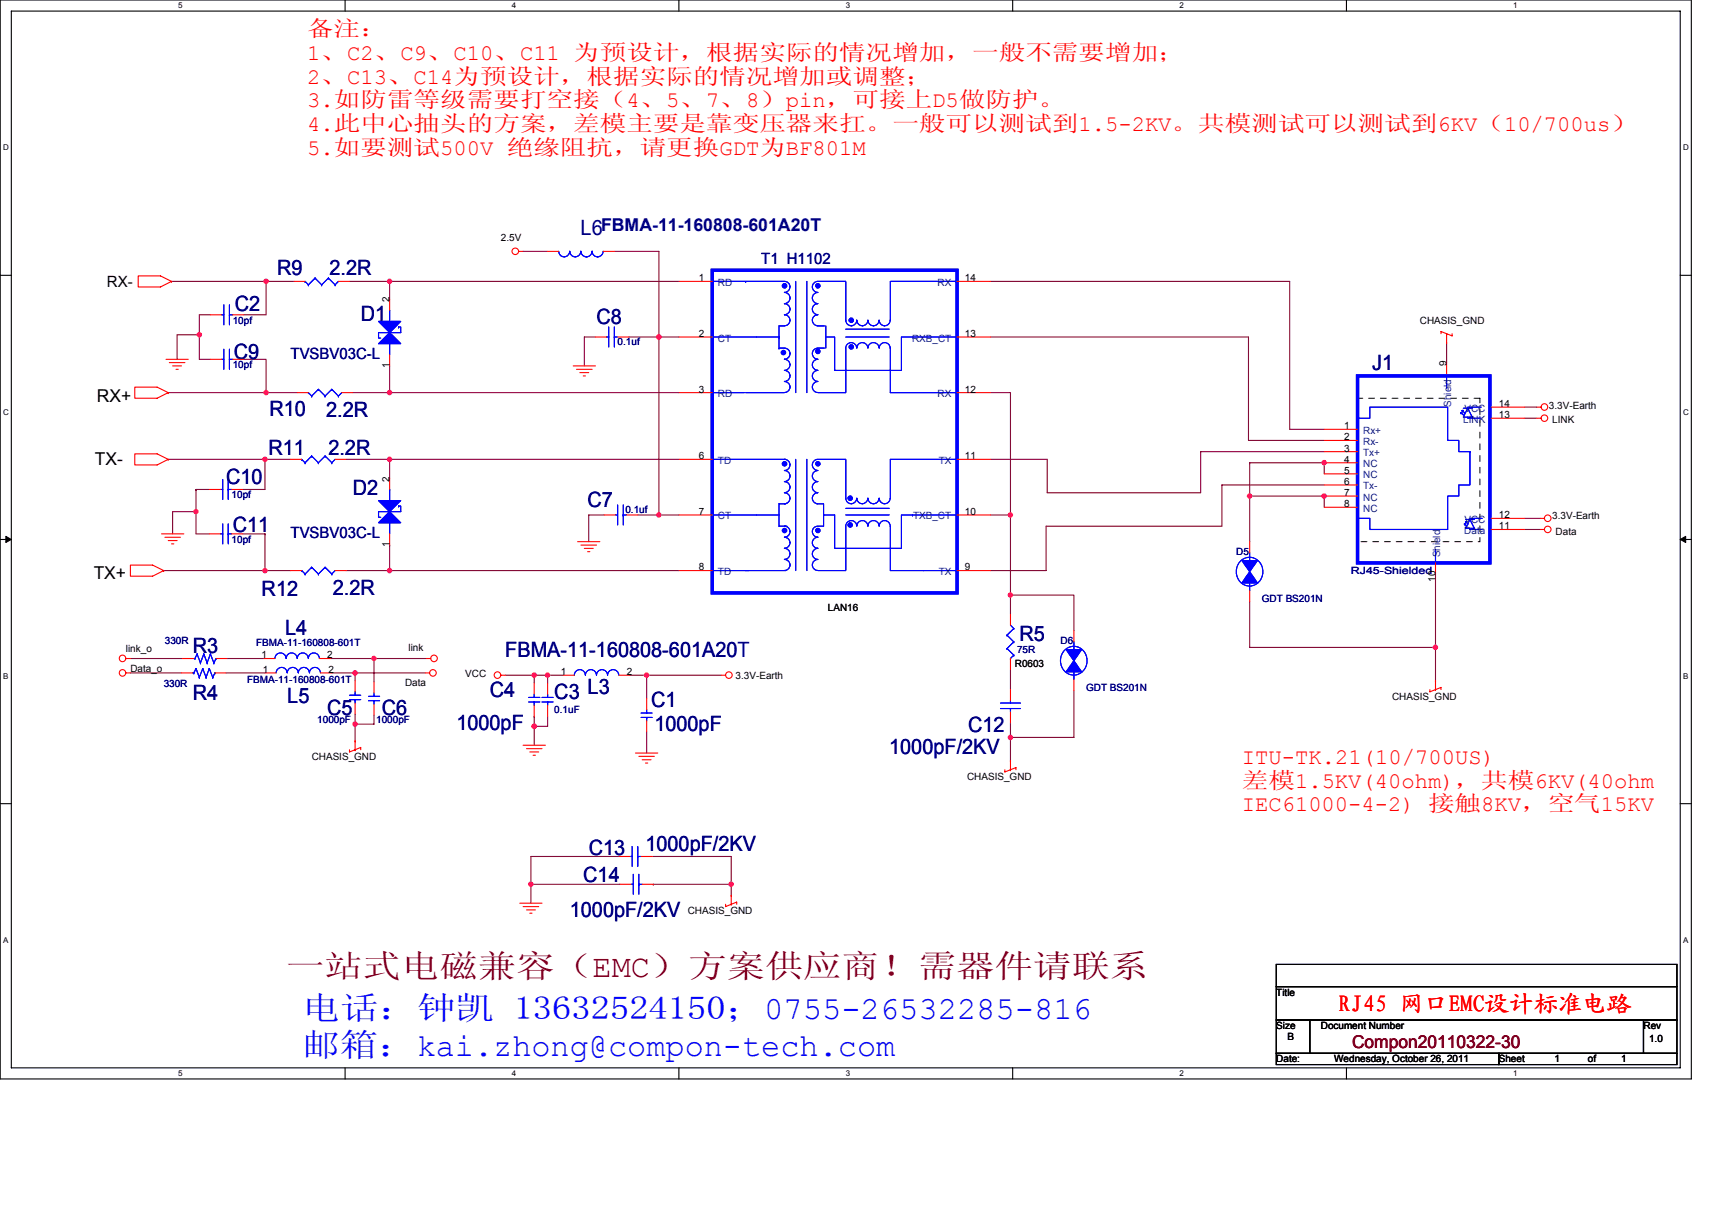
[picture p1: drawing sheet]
<svg xmlns="http://www.w3.org/2000/svg" width="297mm" height="210mm" viewBox="0 0 297 210" stroke-linecap="round" stroke-linejoin="round" font-family="sans-serif">
<path d="M0 0h293.5v187.2h-293.5zM2 1.9h289.5v183.4h-289.5z" fill="none" stroke="#000" stroke-width=".19"/>
<g fill="#fff">
<path d="M30.9 .2h.8v1.6h-.8z"/>
<path d="M30.9 185.5h.8v1.6h-.8z"/>
</g>
<path d="M59.9 0v1.9M59.9 185.3v1.9" fill="none" stroke="#000" stroke-width=".19"/>
<g fill="#fff">
<path d="M88.8 .2h.8v1.6h-.8z"/>
<path d="M88.8 185.5h.8v1.6h-.8z"/>
</g>
<path d="M117.8 0v1.9M117.8 185.3v1.9" fill="none" stroke="#000" stroke-width=".19"/>
<g fill="#fff">
<path d="M146.7 .2h.8v1.6h-.8z"/>
<path d="M146.7 185.5h.8v1.6h-.8z"/>
</g>
<path d="M175.7 0v1.9M175.7 185.3v1.9" fill="none" stroke="#000" stroke-width=".19"/>
<g fill="#fff">
<path d="M204.7 .2h.7v1.6h-.7z"/>
<path d="M204.7 185.5h.7v1.6h-.7z"/>
</g>
<path d="M233.6 0v1.9M233.6 185.3v1.9" fill="none" stroke="#000" stroke-width=".19"/>
<g fill="#fff">
<path d="M262.6 .2h.7v1.6h-.7z"/>
<path d="M262.6 185.5h.7v1.6h-.7z"/>
<path d="M.5 24.8h1v1.6h-1z"/>
<path d="M292 24.8h1v1.6h-1z"/>
<path d="M.5 70.7h1v1.5h-1z"/>
<path d="M292 70.7h1v1.5h-1z"/>
</g>
<path d="M0 47.8h2M291.5 47.8h2" fill="none" stroke="#000" stroke-width=".19"/>
<g fill="#fff">
<path d="M.5 116.5h.9v1.6h-.9z"/>
<path d="M292 116.5h.9v1.6h-.9z"/>
</g>
<path d="M0 93.6h2M291.5 93.6h2" fill="none" stroke="#000" stroke-width=".19"/>
<path d="M1 93.1l1 .5-1 .5zM291.5 93.6l1-.5v1z" fill="#000" stroke="#000" stroke-width=".17"/>
<g fill="#fff">
<path d="M.5 162.4h.9v1.5h-.9z"/>
<path d="M292 162.4h.9v1.5h-.9z"/>
</g>
<path d="M0 139.5h2M291.5 139.5h2M221.4 167.4h69.6v3.8h-69.6zM221.4 171.2h69.6v5.8h-69.6zM221.4 177h5.8v5.8h-5.8zM227.2 177h58v5.8h-58zM285.2 177h5.8v5.8h-5.8zM221.4 182.8h38.7v1.9h-38.7zM260.1 182.8h30.9v1.9h-30.9z" fill="none" stroke="#000" stroke-width=".19"/>
<g fill="none" stroke="#800040" stroke-width=".19">
<path d="M29.8 48.8h16.4M34.6 58.1v4.3h1.9M34.6 58.1h-3.9v4.3M34.6 58.1h.1M36.5 54.6h-1.9v3.5M46.2 48.8v5.8h-3.9M46.2 48.8h.1M46.2 48.8h4.8M60.6 48.8h7M67.6 48.8h.1M67.6 48.8h50.2M67.6 48.8v3.1"/>
<path d="M90.8 43.6h4.2M103.3 58.5h-1.9v5M106.6 43.6h7.7v45.8M109.1 58.5h5.2M114.3 58.5h.1M114.3 58.5h3.5M171.8 48.8h52v25.7h6M171.8 58.5h44.8v17.9h13.2M251 59.5v3.4M29.2 79.7h16.8M29.2 68.1h17M42.3 62.4h3.9v5.7"/>
<path d="M46 79.7v5.2h-3.9M46 79.7h.1M46 79.7h4.4M46.2 68.1h.1M46.2 68.1h5.4M60.1 79.7h7.5M61.2 68.1h6.4M67.6 63.5v4.6M67.6 79.7v3.3M67.6 68.1h.1M67.6 79.7h.1M67.6 79.7h50.2"/>
<path d="M67.6 68.1h50.2M171.8 68.1h3.5v21.3M229.8 78.4h-21.5v7.1h-26.6v-5.8h-9.9M264.5 70.7h2.1M264.5 72.6h2.1M28.4 99h17.6M34 88.8h.1M34 84.9v7.7h2.3M34 84.9h.1M34 88.8h-4.1v3.8M34 84.9h2.3M42.1 92.6h3.9"/>
<path d="M46 92.6h.1M46 92.6v6.4M46 99h4.4M60.1 99h7.5M67.6 94.6h.1M67.6 94.6v4.4M67.6 99h50.2M104.9 89.4h-2.8v4.6M110.7 89.4h3.6M114.3 89.4h.1M114.3 89.4h3.5M171.8 89.4h3.5v13.9"/>
<path d="M175.3 89.4h.1M216.8 80.3v5.8M216.8 80.3h.1M216.8 80.3h13M216.8 86.1h.1M216.8 86.1h13v1.9M216.8 86.1v7.9M229.8 80.1v.2M229.8 84.2h-17.8v7.1h-30.5v7.7h-9.7M229.8 80.3v1.9M249.1 99.6v12.8M264.5 91.9h2.7"/>
<path d="M264.5 90h2.7M22.6 114.3h9.1M22.6 116.8h8.9M39.2 116.8h6.8M39.4 114.3h6.4M57.4 114.3h7.5v4M57.6 116.8h4M61.6 116.8h.1M61.6 116.8v1.3M61.6 116.8h12.2M64.9 114.3h.1M64.9 114.3h9.1"/>
<path d="M87.7 117.2h5M92.7 117.2v1.3M92.7 117.2h.1M95 117.2v1.3M95 117.2h.1M97.7 117.2h-5M109.3 117.2h2.9M112.2 117.2h12.9M112.2 117.2h.1M112.2 117.2v4M175.3 103.3h.1M175.3 116.2v3.5"/>
<path d="M175.3 106.6v-3.3h11v6.2M186.3 119.9v8.1h-11v-2.5M216.8 104.4v8h32.3M249.1 112.4h.1M249.1 112.4v5.7M61.6 123.9v1.8M61.6 125.7v2.9M61.6 125.7h.1M64.9 124.1v1.6h-3.3M92.7 126h.1M92.7 124.3h.1M92.7 124.3v5"/>
<path d="M95 124.3v1.7h-2.3M112.2 127v3.7M175.3 128h.1M175.3 128v4M92.1 153.5h.1M92.1 153.5v3.2M92.1 153.5h15.5M107.4 148.6h-15.3v4.9M113.2 148.6h13.7v4.9M113.3 153.5h.1M113.3 153.5h13.6M126.9 153.5v1.9"/>
</g>
<g fill="#f0f" stroke="#f0f" stroke-width=".19">
<circle cx="46" cy="79.7" r=".38"/>
<circle cx="34" cy="88.8" r=".38"/>
<circle cx="92.1" cy="153.4" r=".38"/>
<circle cx="46.2" cy="48.8" r=".38"/>
<circle cx="112.2" cy="117.2" r=".38"/>
<circle cx="61.6" cy="125.7" r=".38"/>
<circle cx="175.3" cy="128" r=".38"/>
<circle cx="46.2" cy="68.1" r=".38"/>
<circle cx="46" cy="99" r=".38"/>
<circle cx="92.7" cy="126" r=".38"/>
<circle cx="92.7" cy="117.2" r=".38"/>
<circle cx="126.9" cy="153.4" r=".38"/>
<circle cx="229.7" cy="80.3" r=".38"/>
<circle cx="114.3" cy="58.5" r=".38"/>
<circle cx="229.7" cy="86.1" r=".38"/>
<circle cx="216.8" cy="86.1" r=".38"/>
<circle cx="67.6" cy="99" r=".38"/>
<circle cx="249" cy="112.3" r=".38"/>
<circle cx="175.3" cy="89.4" r=".38"/>
<circle cx="175.3" cy="103.3" r=".38"/>
<circle cx="114.3" cy="89.4" r=".38"/>
<circle cx="67.6" cy="68.1" r=".38"/>
<circle cx="95" cy="117.2" r=".38"/>
<circle cx="61.6" cy="116.8" r=".38"/>
<circle cx="34.6" cy="58.1" r=".38"/>
<circle cx="64.9" cy="114.3" r=".38"/>
<circle cx="67.6" cy="48.8" r=".38"/>
<circle cx="67.6" cy="79.7" r=".38"/>
</g>
<g fill="none" stroke="#f00" stroke-width=".19">
<path d="M24 47.9h3.8l2 .9-2 1h-3.8zM29.8 48.8h.1M36.5 54.6h2M40.4 54.6h1.9M51 48.8h1.9M58.7 48.8h1.9M67.6 51.9v1.9M90 43.6h.8M95 43.6h1.9M103.3 58.5h1.9M104.7 43.6h1.9M107.2 58.5h1.9"/>
<path d="M117.8 48.8h5.8M117.8 58.5h5.8M166 48.8h5.8M166 58.5h5.8M250 57.9v-.4l1 .4M251 57.9h.1M251 57.9l.9 .4v-.4M251 59.5h.1M251 57.9v1.6M23.4 67.2h3.9l1.9 .9-1.9 1h-3.9zM23.4 78.8h3.9l1.9 .9-1.9 1h-3.9zM28.8 62.4h3.9"/>
<path d="M29.2 68.1h.1M29.2 79.7h.1M29.4 62.9h2.7M29.9 63.5h1.6M30.5 64.1h.4M36.5 62.4h2M40.4 62.4h1.9M50.4 79.7h1.9M51.6 68.1h1.9M58.1 79.7h2M59.3 68.1h1.9M67.6 61.6v1.9"/>
<path d="M99.5 63.5h3.8M100 64.1h2.7M100.6 64.7h1.5M101.2 65.2h.4M117.8 68.1h5.8M117.8 79.7h5.8M166 68.1h5.8M166 79.7h5.8M229.8 74.5h5.7M229.8 76.4h5.7M229.8 78.4h5.7M251 62.9v2"/>
<path d="M258.7 70.7h5.8M258.7 72.6h5.8M266.6 72.6h.8M266.6 70.7h.8M22.6 98.1h3.9l1.9 .9-1.9 1h-3.9zM28 92.6h3.9M28.4 99h.1M28.6 93.2h2.7M29.2 93.8h1.5M29.8 94.4h.4M36.3 92.6h2M36.3 84.9h2"/>
<path d="M40.2 92.6h1.9M40.2 84.9h1.9M50.4 99h1.9M58.1 99h2M67.6 83v1.9M67.6 92.6v2M100.2 94h3.9M100.8 94.6h2.7M101.4 95.2h1.5M102 95.7h.3M104.9 89.4h1.9M108.7 89.4h2"/>
<path d="M117.8 89.4h5.8M117.8 99h5.8M166 89.4h5.8M166 99h5.8M216.8 94v1.9M229.8 80.3h5.7M229.8 82.2h5.7M229.8 84.2h5.7M229.8 86.1h5.7M229.8 88h5.7M249.1 97.7v1.9M258.7 91.9h5.8"/>
<path d="M258.7 90h5.8M267.2 91.9h.8M267.2 90h.8M21.8 114.3h.8M21.8 116.8h.8M31.5 116.8h1.9M31.7 114.3h1.9M37.3 116.8h1.9M37.5 114.3h1.9M45.8 114.3h1.9M46 116.8h1.9M55.4 114.3h2"/>
<path d="M55.6 116.8h2M61.6 118.1v2M64.9 118.3v2M73.8 116.8h.7M74 114.3h.7M86.9 117.2h.8M92.7 118.5v2M95 118.5v2M97.7 117.2h1.9M107.4 117.2h1.9M125.1 117.2h.8M175.3 106.6v1.9"/>
<path d="M175.3 114.3v1.9M175.3 119.7v1.9M186.3 109.5v1.9M186.3 117.9v2M216.8 102.5v1.9M248.1 119.7v.4l1-.4M249.1 119.7h.1M249.1 119.7l.9-.4v.4M249.1 118.1h.1M249.1 118.1v1.6M60.6 130.1v.4l1-.4M61.6 130.1h.1"/>
<path d="M61.6 130.1l1-.4v.4M61.6 128.6h.1M61.6 128.6v1.5M61.6 122v1.9M64.9 122.2v1.9M90.8 129.3h3.8M91.4 129.9h2.6M91.9 130.5h1.6M92.5 131.1h.4M92.7 122.4v1.9M95 122.4v1.9M110.3 130.7h3.8"/>
<path d="M110.8 131.3h2.7M111.4 131.8h1.6M112 132.4h.4M112.2 121.2v1.9M112.2 125.1v1.9M174.3 133.6v.4l1-.4M175.3 123.5v2M175.3 133.6h.1M175.3 133.6l1-.4v.4M175.3 132h.1M175.3 132v1.6M90.2 156.7h3.8"/>
<path d="M90.8 157.3h2.7M91.4 157.9h1.5M91.9 158.5h.4M107.4 148.6h1.9M107.6 153.5h1.9M111.2 148.6h2M111.4 153.5h1.9M125.9 156.9v.4l1-.4M126.9 156.9h.1M126.9 156.9l.9-.4v.4M126.9 155.4h.1M126.9 155.4v1.5"/>
<circle cx="89.4" cy="43.6" r=".57"/>
<circle cx="268" cy="70.6" r=".57"/>
<circle cx="268" cy="72.6" r=".57"/>
<circle cx="268.5" cy="89.9" r=".57"/>
<circle cx="268.5" cy="91.9" r=".57"/>
<circle cx="21.3" cy="116.8" r=".57"/>
<circle cx="21.3" cy="114.3" r=".57"/>
<circle cx="75.1" cy="116.8" r=".57"/>
<circle cx="75.3" cy="114.3" r=".57"/>
<circle cx="86.3" cy="117.2" r=".57"/>
<circle cx="126.5" cy="117.2" r=".57"/>
</g>
<path d="M235.5 69.1h21.3v24.9h-21.3z" fill="none" stroke="#000" stroke-width=".17" stroke-dasharray="1 1 1 1 1 1 1 1"/>
<g fill="none" stroke="#00f" stroke-width=".19">
<path d="M38.5 54.6h.3M38.8 52.9v3.5M39.8 52.9v3.5M39.8 54.6h.1M39.8 54.6h.6M52.9 48.8h.1M52.9 48.8l.6 .6M53.5 49.4h.1M54.7 48.3h.1M54.7 48.3l1.1 1.1M54.7 48.3l-1.2 1.1M55.8 49.4h.1"/>
<path d="M57 48.3h.1M57 48.3l1.1 1.1M57 48.3l-1.2 1.1M58.1 49.4h.1M58.7 48.8l-.6 .6M67.6 53.8h.1M67.6 53.8v2M67.6 59.6v2M69.1 56.7h.4v1h-3.8v1h.4M69.1 56.7h.1M96.9 43.6a.95 .95 0 0 0 1 1 .95 .95 0 0 0 .9-1 .96 .96 0 0 0 1 1 .96 .96 0 0 0 1-1M100.8 43.6a.96 .96 0 0 0 1 1 .96 .96 0 0 0 .9-1"/>
<path d="M102.7 43.6a.95 .95 0 0 0 1 1 .95 .95 0 0 0 .9-1M105.2 58.5h.4M105.6 56.7v3.5M106.6 56.7v3.5M106.6 58.5h.1M106.6 58.5h.6M123.6 48.8h5.8M129.4 48.8h6.7a.95 .95 0 0 1 1 1 .95 .95 0 0 1-1 .9 .97 .97 0 0 1 1 1 .97 .97 0 0 1-1 1 .96 .96 0 0 1 1 .9 .96 .96 0 0 1-1 1 .96 .96 0 0 1 1 1 .96 .96 0 0 1-1 .9M129.4 48.8h.1M135.2 58.5h.1M135.2 58.5h-11.6M136.1 56.6h-.9v3.8"/>
<path d="M138.1 48.8v19.3M140 48.8v19.3M141.9 48.8a.95 .95 0 0 0-1 1 .95 .95 0 0 0 1 .9 .97 .97 0 0 0-1 1 .97 .97 0 0 0 1 1 .96 .96 0 0 0-1 .9 .96 .96 0 0 0 1 1 .96 .96 0 0 0-1 1 .96 .96 0 0 0 1 .9M141.9 48.8h4.8v6.8a.95 .95 0 0 0 1 .9 .95 .95 0 0 0 1-.9M141.9 56.6h1.2M143.3 58.5h1.5v5.8h11.6v-5.8h1.9M143.3 56.6v3.8M146.7 57.1h7.6M146.7 58.5h7.6M148.7 55.6a.95 .95 0 0 0 .9 .9 .95 .95 0 0 0 1-.9M150.6 55.6a.96 .96 0 0 0 1 .9 .96 .96 0 0 0 .9-.9M158.3 58.5h.1"/>
<path d="M158.3 58.5h7.7M165.9 48.8h-11.4l-.1 6.8a.95 .95 0 0 1-.9 .9 .95 .95 0 0 1-1-.9M165.9 48.8h.1M38.5 62.4h.3M38.8 60.6v3.5M39.8 60.6v3.5M39.8 62.4h.1M39.8 62.4h.6M52.3 79.7h.1M52.3 79.7l.6 .6M53.5 68.1h.1M53.5 68.1l.6 .6"/>
<path d="M54.1 68.7h.1M54.1 79.1h.1M54.1 79.1l1.1 1.2M54.1 79.1l-1.2 1.2M55.2 67.6h.1M55.2 67.6l1.2 1.1M55.2 67.6l-1.1 1.1M56.4 68.7h.1M56.4 79.1h.1M56.4 79.1l1.2 1.2M56.4 79.1l-1.2 1.2M57.6 67.6h.1"/>
<path d="M57.6 67.6l1.1 1.1M57.6 67.6l-1.2 1.1M58.1 79.7l-.5 .6M58.7 68.7h.1M59.3 68.1l-.6 .6M123.6 79.7h12.7M123.6 68.1h5.6M129.4 68.1h6.7M135.2 60.4h.9a.96 .96 0 0 1 1 1 .96 .96 0 0 1-1 .9M135.2 60.4h.1M136.1 62.4a.95 .95 0 0 1 1 .9 .95 .95 0 0 1-1 1 .96 .96 0 0 1 1 .9 .96 .96 0 0 1-1 1 .96 .96 0 0 1 1 1 .96 .96 0 0 1-1 .9M136.1 79.7a.96 .96 0 0 1 1 1 .96 .96 0 0 1-1 .9"/>
<path d="M138.1 79.7v19.3M140 79.7v19.3M141.9 60.4a.96 .96 0 0 0-1 1 .96 .96 0 0 0 1 .9M141.9 62.4a.95 .95 0 0 0-1 .9 .95 .95 0 0 0 1 1 .96 .96 0 0 0-1 .9 .96 .96 0 0 0 1 1 .96 .96 0 0 0-1 1 .96 .96 0 0 0 1 .9M141.9 79.7a.96 .96 0 0 0-1 1 .96 .96 0 0 0 1 .9M141.9 60.4h1.2M141.9 79.7h4.8v6.8M146.7 60.4a.95 .95 0 0 1 1-.9 .95 .95 0 0 1 1 .9M146.7 60.4v7.7h-4.8M148.7 60.4a.95 .95 0 0 1 .9-.9 .95 .95 0 0 1 1 .9M150.6 60.4a.96 .96 0 0 1 1-.9 .96 .96 0 0 1 .9 .9M152.5 60.4a.95 .95 0 0 1 1-.9 .95 .95 0 0 1 .9 .9"/>
<path d="M154.5 60.4v7.7h11.5M166 79.7h-11.5v6.8M235.7 72.6h2v-1.9h13.5v5.7h1.9v2h1.9M251 65h.1M251 65v2.4M253.5 71.4h.1M253.5 71.6h.1M253.5 71.6l.4 .4M253.7 71.6h-.2v.2M253.7 71.2l.4 .4M253.9 70.8h1.5M253.9 71.2h-.2v.2"/>
<path d="M254.1 71.6h.1M254.7 70.8l.7 1.6h-1.5zM254.7 72.4v.2h2.3M255 78.4v5.8h-1.9v1.9h-1.9v5.8h-13.5v-1.9h-2M255 78.4h.1M257 70.7h-2.3v.1M38.3 92.6h.3M38.3 84.9h.3M38.6 90.9v3.5M38.6 83.2v3.5M39.6 90.9v3.5M39.6 92.6h.1"/>
<path d="M39.6 83.2v3.5M39.6 84.9h.1M39.6 92.6h.6M39.6 84.9h.6M52.3 99h.1M52.3 99l.6 .6M52.9 80.3h.1M52.9 99.6h.1M54.1 98.4h.1M54.1 98.4l1.1 1.2M54.1 98.4l-1.2 1.2M55.2 80.3h.1"/>
<path d="M55.2 99.6h.1M56.4 98.4h.1M56.4 98.4l1.2 1.2M56.4 98.4l-1.2 1.2M57.6 80.3h.1M57.6 99.6h.1M58.1 99l-.5 .6M67.6 84.9h.1M67.6 84.9v2M67.6 90.7v1.9M69.1 87.8h.4v1h-3.8v1h.4M69.1 87.8h.1"/>
<path d="M106.8 89.4h.4M107.2 87.6v3.5M108.1 87.6v3.5M108.1 89.4h.1M108.1 89.4h.6M123.6 89.4h11.6M123.8 99h6.2M129.4 99h6.9M136.1 81.7a.95 .95 0 0 1 1 .9 .95 .95 0 0 1-1 1 .96 .96 0 0 1 1 .9 .96 .96 0 0 1-1 1 .96 .96 0 0 1 1 1 .96 .96 0 0 1-1 .9M136.1 91.3a.95 .95 0 0 1 1 1 .95 .95 0 0 1-1 .9M136.1 93.2a.95 .95 0 0 1 1 1 .95 .95 0 0 1-1 .9M136.1 95.2a.95 .95 0 0 1 1 .9 .95 .95 0 0 1-1 1 .96 .96 0 0 1 1 .9 .96 .96 0 0 1-1 1"/>
<path d="M136.3 87.4h-1.1v3.9h1.3M141.7 87.4h1.2v3.9h-1M141.9 81.7a.95 .95 0 0 0-1 .9 .95 .95 0 0 0 1 1 .96 .96 0 0 0-1 .9 .96 .96 0 0 0 1 1 .96 .96 0 0 0-1 1 .96 .96 0 0 0 1 .9M141.9 91.3a.95 .95 0 0 0-1 1 .95 .95 0 0 0 1 .9M141.9 93.2a.95 .95 0 0 0-1 1 .95 .95 0 0 0 1 .9M141.9 95.2a.95 .95 0 0 0-1 .9 .95 .95 0 0 0 1 1 .96 .96 0 0 0-1 .9 .96 .96 0 0 0 1 1M142.9 89.4h.1M146.7 86.5a.95 .95 0 0 0 1 .9 .95 .95 0 0 0 1-.9M146.7 88.2h7.6M146.7 89.4h7.6M148.7 91.3a.95 .95 0 0 0-1-1 .95 .95 0 0 0-1 1v7.7h-4.8M148.7 86.5a.95 .95 0 0 0 .9 .9 .95 .95 0 0 0 1-.9"/>
<path d="M148.7 91.3a.95 .95 0 0 1 .9-1 .95 .95 0 0 1 1 1M150.6 86.5a.96 .96 0 0 0 1 .9 .96 .96 0 0 0 .9-.9M150.6 91.3a.96 .96 0 0 1 1-1 .96 .96 0 0 1 .9 1M152.5 86.5a.95 .95 0 0 0 1 .9 .95 .95 0 0 0 .9-.9M152.5 91.3a.95 .95 0 0 1 1-1 .95 .95 0 0 1 .9 1l.1 7.7h11.5M158.3 89.4h7.7M158.3 89.4h-1.9v5.8h-11.6v-5.8h-1.9M158.3 89.4h.1M215.4 97.3a2.38 2.38 0 0 1 3 0 2.38 2.38 0 0 1 .5 3 2.29 2.29 0 0 1-2.7 1.3 2.29 2.29 0 0 1-1.7-2.4 2.57 2.57 0 0 1 .9-1.9zM216.8 97.3h.1M216.8 95.9v1.4M249.1 95.4v2.3"/>
<path d="M254.1 90.9v.2M254.1 90.9h.2M254.1 90.9l.4 .4M254.3 90.1h1.5M254.3 90.5l.4 .4M254.5 90.5h-.2v.2M254.5 91.3h.1M254.7 90.9h.1M255 90.1l.8 1.6h-1.5zM255 91.7v.2h2.2M257.2 90h-2.2v.1M33.4 116.8h.2"/>
<path d="M33.6 116.8h.1M33.6 114.3h.2M33.8 114.3h.1M34 116h.1M34 116l-.4 .8M34 116l.6 1.6M34.2 113.5h.1M34.2 113.5l-.4 .8M34.2 113.5l.6 1.5M34.6 117.6h.1M34.8 115h.1M35.2 116h.1"/>
<path d="M35.2 116l-.6 1.6M35.2 116l.5 1.6M35.4 113.5h.1M35.4 113.5l-.6 1.5M35.4 113.5l.5 1.5M35.7 117.6h.1M35.9 115h.1M36.3 116h.1M36.3 116l-.6 1.6M36.3 116l.6 1.6M36.5 113.5h.1M36.5 113.5l-.6 1.5"/>
<path d="M36.5 113.5l.6 1.5M36.9 117.6h.1M37.1 115h.1M37.3 116.8h.1M37.3 116.8l-.4 .8M37.5 114.3h.1M37.5 114.3l-.4 .7M47.7 114.3a.96 .96 0 0 1 1-1 .96 .96 0 0 1 .9 1M47.9 116.8a.96 .96 0 0 1 1-1 .96 .96 0 0 1 .9 1 .95 .95 0 0 1 1-1 .95 .95 0 0 1 .9 1M49.7 114.3a.95 .95 0 0 1 .9-1 .95 .95 0 0 1 1 1 .96 .96 0 0 1 .9-1 .96 .96 0 0 1 1 1M51.8 116.8a.95 .95 0 0 1 .9-1 .95 .95 0 0 1 1 1M53.5 114.3a.95 .95 0 0 1 1-1 .95 .95 0 0 1 .9 1"/>
<path d="M53.7 116.8a.95 .95 0 0 1 .9-1 .95 .95 0 0 1 1 1M99.6 117.2a.95 .95 0 0 1 1-1 .95 .95 0 0 1 1 1M101.6 117.2a.95 .95 0 0 1 .9-1 .95 .95 0 0 1 1 1 .96 .96 0 0 1 .9-1 .96 .96 0 0 1 1 1M105.4 117.2a.96 .96 0 0 1 1-1 .96 .96 0 0 1 1 1M174.7 110.2h.1M174.7 112.5h.1M174.7 110.2l1.2 1.2M174.7 112.5l1.2 1.2M175.3 114.3h.1M175.3 108.5l.6 .6M175.9 109.1h.1M175.9 111.4h.1"/>
<path d="M175.9 113.7h.1M175.9 109.1l-1.2 1.1M175.9 111.4l-1.2 1.1M175.9 113.7l-.6 .6M184.9 112.7a2.38 2.38 0 0 1 3 .1 2.38 2.38 0 0 1 .5 3 2.29 2.29 0 0 1-2.7 1.3 2.29 2.29 0 0 1-1.7-2.4 2.57 2.57 0 0 1 .9-2zM186.3 116.6v1.3M186.3 112.7h.1M186.3 111.4v1.3M216.8 101.2v1.3M60.6 121.4h2M60.6 120.7h2M61.6 120.1v.6"/>
<path d="M61.6 121.4h.1M61.6 121.4v.6M63.9 121.6h2M63.9 120.8h2M64.9 120.3v.5M64.9 121.6h.1M64.9 121.6v.6M91.7 121.8h2M91.7 121h2M92.7 120.5v.5M92.7 121.8h.1M92.7 121.8v.6"/>
<path d="M94 121.8h2M94 121h2M95 120.5v.5M95 121.8h.1M95 121.8v.6M111.2 124.5h2M111.2 123.7h2M112.2 123.1v.6M112.2 124.5h.1M112.2 124.5v.6M173.6 123h3.5M173.6 122h3.5"/>
<path d="M175.3 121.6v.4M175.3 123h.1M175.3 123v.5M109.3 148.6h.4M109.5 153.5h.4M109.7 146.9v3.5M109.9 151.7v3.5M110.7 146.9v3.5M110.7 148.6h.1M110.7 148.6h.5M110.8 151.7v3.5M110.8 153.5h.1"/>
<path d="M110.8 153.5h.6"/>
</g>
<g fill="#00f" stroke="#00f" stroke-width=".19">
<path d="M67.6 57.7l1.9 1.9h-3.8z"/>
<path d="M65.7 55.8h3.8l-1.9 1.9z"/>
<path d="M185 112.7h2.7l-1.4 2z"/>
<path d="M186.3 114.7l1.4 1.9h-2.7z"/>
<path d="M67.6 88.8l1.9 1.9h-3.8z"/>
<path d="M65.7 86.9h3.8l-1.9 1.9z"/>
<path d="M215.5 97.3h2.7l-1.4 1.9z"/>
<path d="M216.8 99.2l1.4 2h-2.7z"/>
<circle cx="136.1" cy="49.6" r=".38"/>
<circle cx="135.9" cy="61.2" r=".38"/>
<circle cx="141.9" cy="49.6" r=".38"/>
<circle cx="141.9" cy="61" r=".38"/>
<circle cx="147.7" cy="55.6" r=".38"/>
<circle cx="147.7" cy="60.2" r=".38"/>
<circle cx="136.1" cy="80.5" r=".38"/>
<circle cx="136.1" cy="92.1" r=".38"/>
<circle cx="141.9" cy="92.1" r=".38"/>
<circle cx="141.9" cy="80.5" r=".38"/>
<circle cx="147.5" cy="86.5" r=".38"/>
<circle cx="147.5" cy="91.1" r=".38"/>
</g>
<path d="M123.6 46.9h42.4v56h-42.4zM235.5 65.2h23v32.5h-23z" fill="none" stroke="#00f" stroke-width=".57"/>
<text font-size="5.6" fill="#800000" x="49.7" y="169.5">一站式电磁兼容（EMC）方案供应商！需器件请联系</text>
<g font-size="5.6" fill="#00f">
<text x="52.3" y="176.8">电话：钟凯 13632524150；0755-26532285-816</text>
<text x="52.3" y="183.2">邮箱：kai.zhong@compon-tech.com</text>
</g>
<text font-size="4" fill="#f00" x="232.3" y="175.7">RJ45 网口EMC设计标准电路</text>
<g font-size="3.9" fill="#f00">
<text x="53.3" y="6.3">备注：</text>
<text x="53.3" y="10.4">1、C2、C9、C10、C11 为预设计，根据实际的情况增加，一般不需要增加；</text>
<text x="53.3" y="14.5">2、C13、C14为预设计，根据实际的情况增加或调整；</text>
<text x="53.3" y="18.6">3.如防雷等级需要打空接（4、5、7、8）pin，可接上D5做防护。</text>
<text x="53.3" y="22.8">4.此中心抽头的方案，差模主要是靠变压器来扛。一般可以测试到1.5-2KV。共模测试可以测试到6KV（10/700us）</text>
<text x="53.3" y="26.9">5.如要测试500V 绝缘阻抗，请更换GDT为BF801M</text>
<text x="215.5" y="132.6">ITU-TK.21(10/700US)</text>
<text x="215.5" y="136.7">差模1.5KV(40ohm)，共模6KV(40ohm</text>
<text x="215.5" y="140.8">IEC61000-4-2) 接触8KV，空气15KV</text>
</g>
<g font-size="3.7" fill="#000080">
<text x="100.7" y="40.7">L6</text>
<text x="48.1" y="47.7">R9</text>
<text x="57.2" y="47.7">2.2R</text>
<text x="40.8" y="54">C2</text>
<text x="62.6" y="55.8">D1</text>
<text x="103.5" y="56.2">C8</text>
<text x="40.6" y="62.4">C9</text>
<text x="238.1" y="64.3">J1</text>
<text x="46.8" y="72.2">R10</text>
<text x="56.6" y="72.4">2.2R</text>
<text x="39.2" y="84">C10</text>
<text x="46.6" y="79">R11</text>
<text x="57" y="79">2.2R</text>
<text x="61.2" y="85.9">D2</text>
<text x="102" y="88">C7</text>
<text x="40.4" y="92.3">C11</text>
<text x="45.4" y="103.5">R12</text>
<text x="57.8" y="103.3">2.2R</text>
<text x="33.4" y="113.3">R3</text>
<text x="49.5" y="110.2">L4</text>
<text x="176.9" y="111.2">R5</text>
<text x="87.7" y="114.1">FBMA-11-160808-601A20T</text>
<text x="87.7" y="114.1">FBMA-11-160808-601A20</text>
<text x="33.4" y="121.4">R4</text>
<text x="49.8" y="122">L5</text>
<text x="56.8" y="124.1">C5</text>
<text x="66.2" y="124.1">C6</text>
<text x="85" y="121">C4</text>
<text x="96.2" y="121.2">C3 L3</text>
<text x="113" y="122.8">C1</text>
<text x="79.2" y="126.6">1000pF</text>
<text x="113.5" y="126.8">1000pF</text>
<text x="154.3" y="130.9">1000pF/2KV</text>
<text x="168" y="127">C12</text>
<text x="102.1" y="148.4">C13</text>
<text x="112" y="147.7">1000pF/2KV</text>
<text x="101.2" y="153.1">C14</text>
<text x="98.9" y="159.1">1000pF/2KV</text>
</g>
<text font-size="3.1" fill="#000080" x="104.3" y="40.1">FBMA-11-160808-601A20T</text>
<g font-size="3.1">
<text x="16.8" y="69.7">RX+</text>
<text x="16.4" y="80.7">TX-</text>
<text x="16.3" y="100.4">TX+</text>
</g>
<text font-size="3.1" fill="#800000" x="234.6" y="181.9">Compon20110322-30</text>
<g font-size="2.7" fill="#000080">
<text x="132.1" y="45.8">T1 H1102</text>
<text x="50.4" y="62.2">TVSBV03C-L</text>
<text x="50.4" y="93.3">TVSBV03C-L</text>
</g>
<text font-size="2.7" x="18.6" y="49.9">RX-</text>
<g font-size="1.7">
<text x="86.9" y="41.9">2.5V</text>
<text x="67.6" y="52.5" transform="rotate(-90 67.6 52.5)">2</text>
<text x="121.3" y="48.8">1</text>
<text x="167.4" y="48.8">14</text>
<text x="121.3" y="58.5">2</text>
<text x="167.4" y="58.5">13</text>
<text x="246.4" y="56.2">CHASIS_GND</text>
<text x="67.6" y="63.9" transform="rotate(-90 67.6 63.9)">1</text>
<text x="251" y="63.5" transform="rotate(-90 251 63.5)">9</text>
<text x="121.3" y="68.1">3</text>
<text x="167.4" y="68.1">12</text>
<text x="260.1" y="70.6">14</text>
<text x="268.7" y="71">3.3V-Earth</text>
<text x="233.2" y="74.5">1</text>
<text x="233.2" y="76.4">2</text>
<text x="260.1" y="72.6">13</text>
<text x="269.3" y="73.3">LINK</text>
<text x="67.6" y="83.6" transform="rotate(-90 67.6 83.6)">2</text>
<text x="121.3" y="79.7">6</text>
<text x="167.4" y="79.7">11</text>
<text x="233.2" y="78.4">3</text>
<text x="233.2" y="80.3">4</text>
<text x="233.2" y="82.2">5</text>
<text x="121.3" y="89.3">7</text>
<text x="167.4" y="89.3">10</text>
<text x="233.2" y="84.1">6</text>
<text x="233.2" y="86.1">7</text>
<text x="233.2" y="88">8</text>
<text x="260.1" y="89.9">12</text>
<text x="67.6" y="95" transform="rotate(-90 67.6 95)">1</text>
<text x="260.1" y="91.9">11</text>
<text x="269.3" y="90.1">3.3V-Earth</text>
<text x="269.9" y="92.9">Data</text>
<text x="121.3" y="99">8</text>
<text x="167.4" y="99">9</text>
<text x="249" y="100.9" transform="rotate(-90 249 100.9)">10</text>
<text x="143.7" y="106">LAN16</text>
<text x="21.8" y="113.1">link_o</text>
<text x="70.9" y="112.9">link</text>
<text x="22.6" y="116.6">Data_o</text>
<text x="45.4" y="114.3">1</text>
<text x="45.6" y="116.8">1</text>
<text x="56.8" y="114.3">2</text>
<text x="57" y="116.8">2</text>
<text x="70.3" y="119.1">Data</text>
<text x="80.7" y="117.6">VCC</text>
<text x="97.3" y="117.2">1</text>
<text x="108.7" y="117.2">2</text>
<text x="127.6" y="117.8">3.3V-Earth</text>
<text x="176.1" y="115.8">R0603</text>
<text x="241.5" y="121.4">CHASIS_GND</text>
<text x="54.1" y="131.8">CHASIS_GND</text>
<text x="167.8" y="135.3">CHASIS_GND</text>
<text x="119.3" y="158.7">CHASIS_GND</text>
<text x="221.4" y="172.8">Title</text>
<text x="221.4" y="178.6">Size</text>
<text x="229.2" y="178.6">Document Number</text>
<text x="285.2" y="178.6">Rev</text>
<text x="221.4" y="184.3">Date:</text>
<text x="223.4" y="180.5">B</text>
<text x="231.5" y="184.3">Wednesday, October 26, 2011</text>
<text x="260" y="184.3">Sheet</text>
<text x="269.7" y="184.3">1</text>
<text x="275.5" y="184.3">of</text>
<text x="281.3" y="184.3">1</text>
<text x="286.1" y="180.9">1.0</text>
</g>
<g font-size="1.7" fill="#004080">
<text x="124.6" y="49.6">RD</text>
<text x="162.7" y="49.6">RX</text>
<text x="124.6" y="59.3">CT</text>
<text x="158.2" y="59.3">RXB_CT</text>
<text x="124.6" y="68.9">RD</text>
<text x="162.7" y="68.9">RX</text>
<text x="251.8" y="70.6" transform="rotate(-90 251.8 70.6)">Shield</text>
<text x="254.1" y="71.4">VCC</text>
<text x="236.5" y="75.3">Rx+</text>
<text x="236.5" y="77.2">Rx-</text>
<text x="253.9" y="73.4">LINK</text>
<text x="124.6" y="80.5">TD</text>
<text x="162.9" y="80.5">TX</text>
<text x="236.5" y="79.2">Tx+</text>
<text x="236.5" y="81.1">NC</text>
<text x="236.5" y="83">NC</text>
<text x="236.5" y="84.9">Tx-</text>
<text x="236.5" y="86.9">NC</text>
<text x="236.5" y="88.8">NC</text>
<text x="124.6" y="90.1">CT</text>
<text x="158.4" y="90.1">TXB_CT</text>
<text x="254.1" y="92.7">Data</text>
<text x="254.1" y="90.7">VCC</text>
<text x="124.6" y="99.8">TD</text>
<text x="162.9" y="99.8">TX</text>
<text x="249.9" y="96.7" transform="rotate(-90 249.9 96.7)">Shield</text>
</g>
<g font-size="1.7" fill="#000080">
<text x="40.4" y="56.2">10pf</text>
<text x="107.2" y="59.8">0.1uf</text>
<text x="40.4" y="63.9">10pf</text>
<text x="40.2" y="86.5">10pf</text>
<text x="108.5" y="89">0.1uf</text>
<text x="40.2" y="94.2">10pf</text>
<text x="214.5" y="96.3">D5</text>
<text x="234.4" y="99.6">RJ45-Shielded</text>
<text x="218.9" y="104.4">GDT BS201N</text>
<text x="28.6" y="111.8">330R</text>
<text x="44.4" y="112.2">FBMA-11-160808-601T</text>
<text x="176.5" y="113.3">75R</text>
<text x="184" y="111.8">D6</text>
<text x="28.4" y="119.3">330R</text>
<text x="42.9" y="118.5">FBMA-11-160808-601T</text>
<text x="188.4" y="119.9">GDT BS201N</text>
<text x="55.1" y="125.5">1000pF</text>
<text x="65.3" y="125.5">1000pF</text>
<text x="96.2" y="123.7">0.1uF</text>
</g>
<g font-size="1.4">
<text x="30.9" y="1.5">5</text>
<text x="88.8" y="1.5">4</text>
<text x="146.7" y="1.5">3</text>
<text x="204.7" y="1.5">2</text>
<text x="262.6" y="1.5">1</text>
<text x=".5" y="26.1">D</text>
<text x="292" y="26.1">D</text>
<text x=".5" y="71.9">C</text>
<text x="292" y="71.9">C</text>
<text x=".5" y="117.8">B</text>
<text x="292" y="117.8">B</text>
<text x=".5" y="163.6">A</text>
<text x="292" y="163.6">A</text>
<text x="30.9" y="186.8">5</text>
<text x="88.8" y="186.8">4</text>
<text x="146.7" y="186.8">3</text>
<text x="204.7" y="186.8">2</text>
<text x="262.6" y="186.8">1</text>
</g>
</svg>
